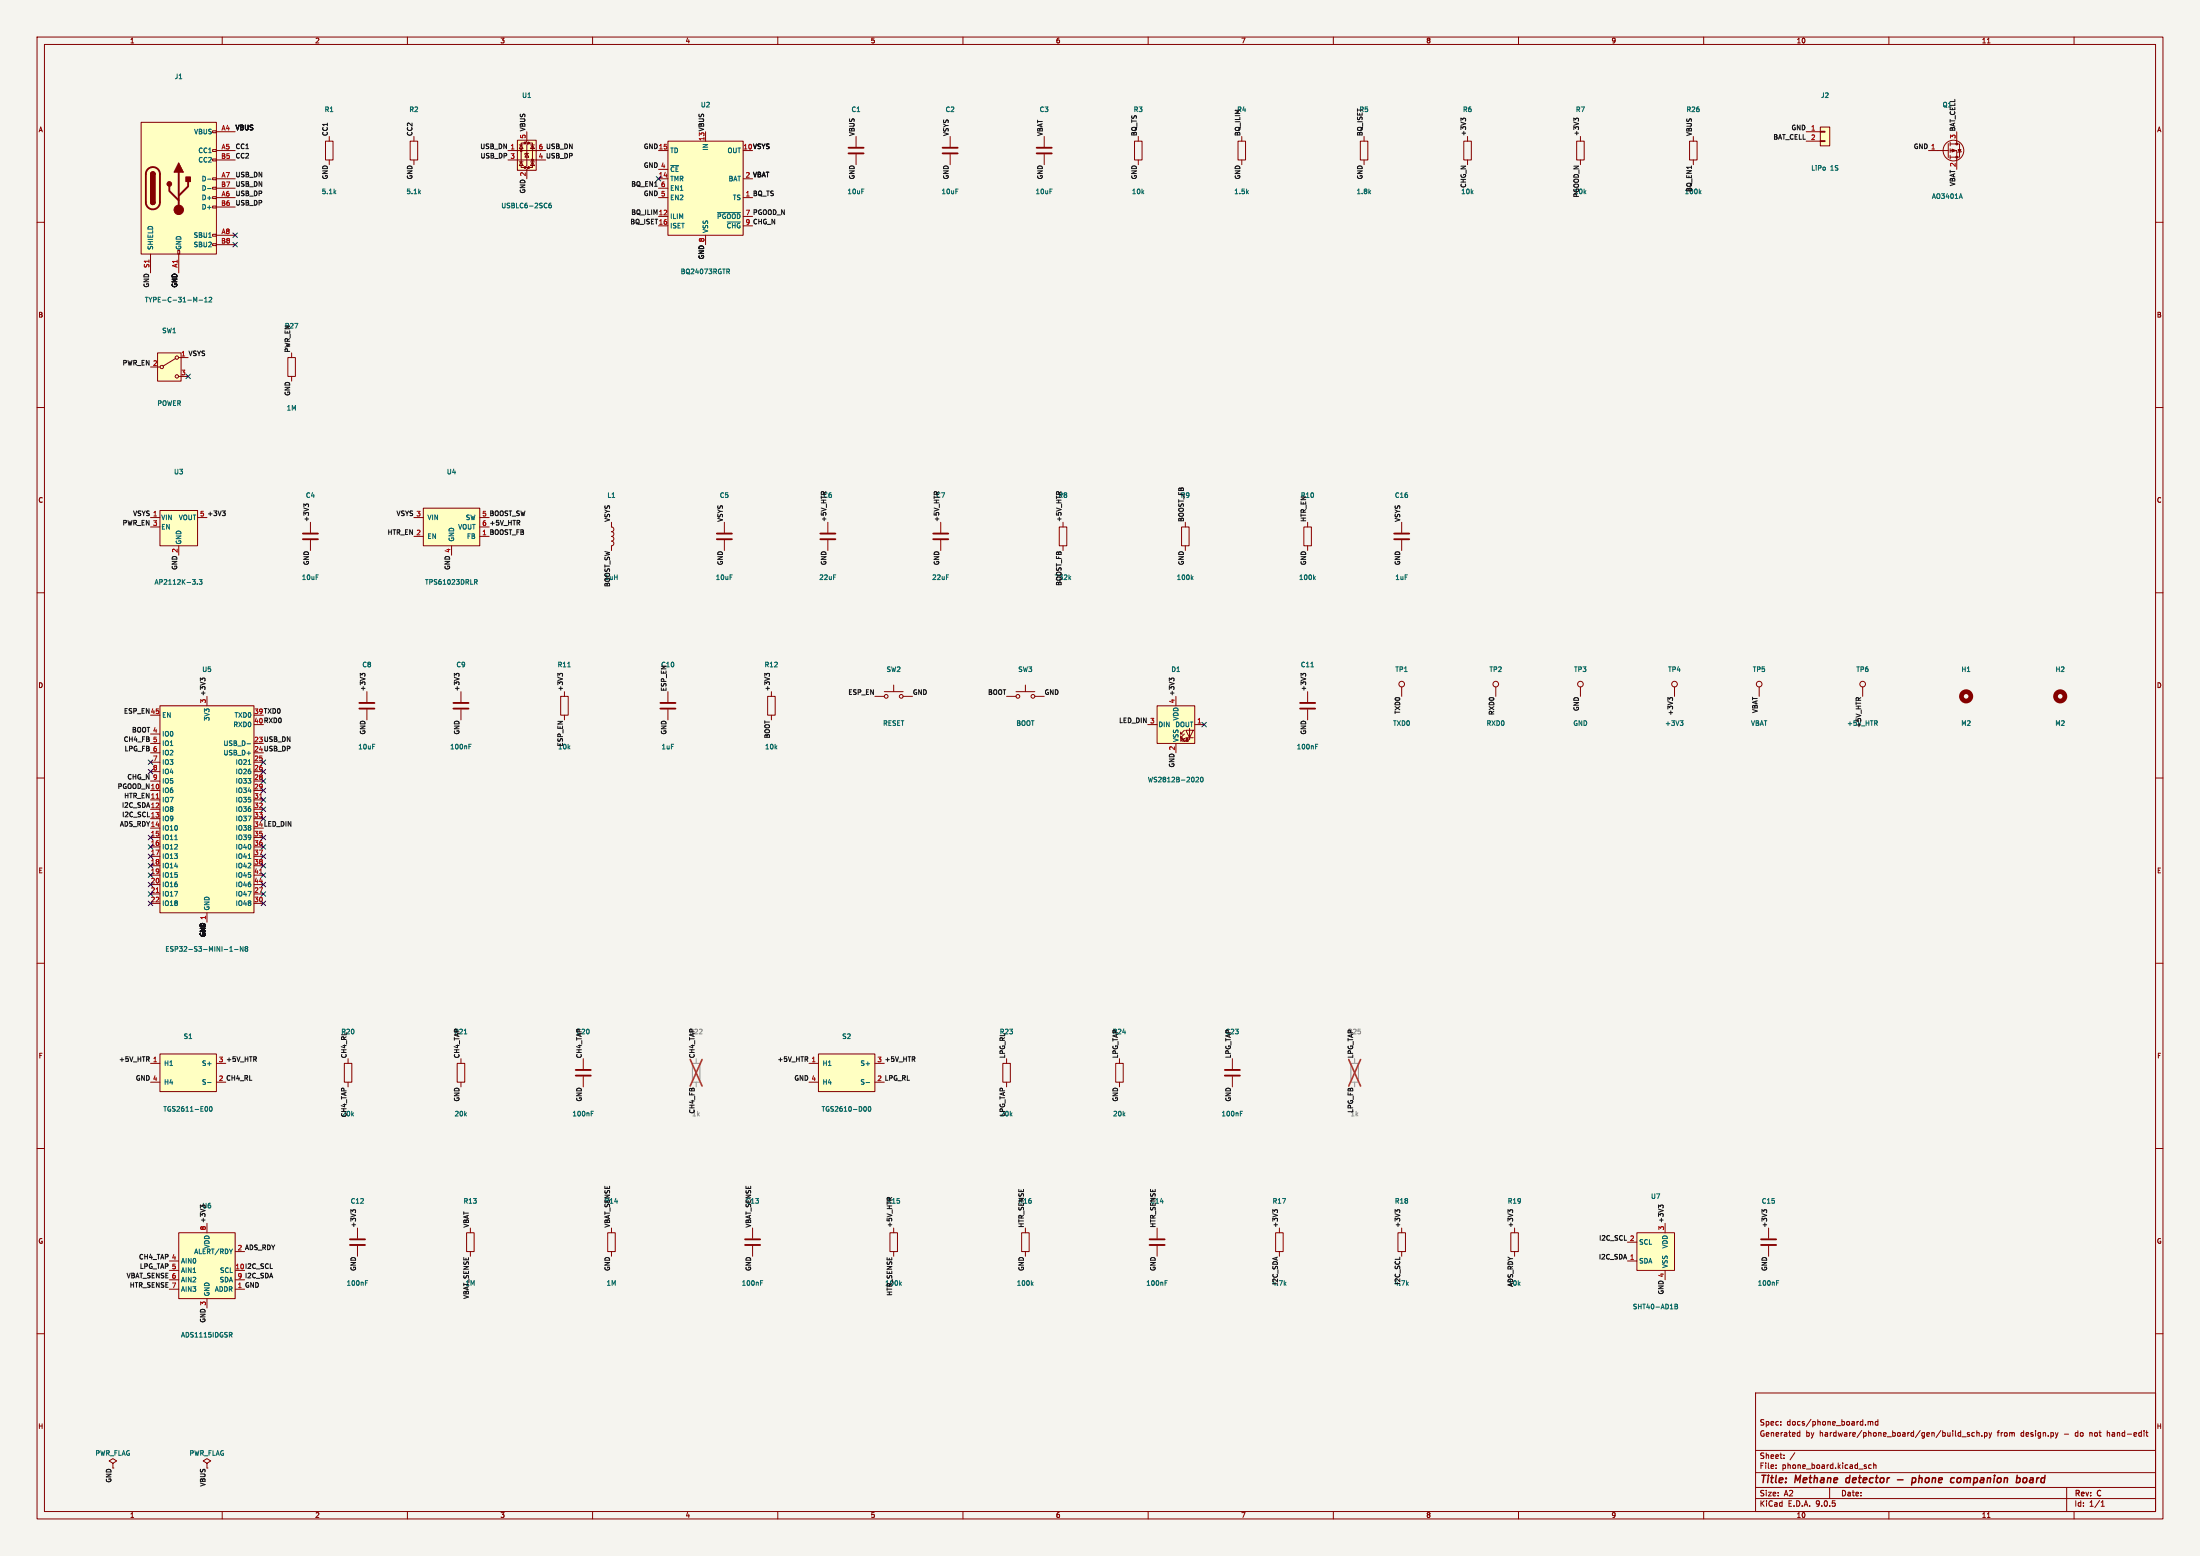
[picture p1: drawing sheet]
<svg xmlns="http://www.w3.org/2000/svg" width="594mm" height="420mm" viewBox="0 0 594 420" stroke-linecap="round" stroke-linejoin="round" font-family="sans-serif">
<path d="M0 0h594v420h-594z" fill="#f5f4ef" stroke="#f5f4ef" stroke-width=".27"/>
<g fill="none" stroke="#840000" stroke-width=".27">
<path d="M10 10h574v400h-574zM12 12h570v396h-570zM60 10v2M110 10v2M160 10v2M210 10v2M260 10v2M310 10v2M360 10v2M410 10v2M460 10v2M510 10v2"/>
<path d="M536.6 11.6h.7M560 10v2M10 60h2M582 60h2M10 110h2M582 110h2M223.5 141v2.8M223.5 145.8v2.8M10 160h2M582 160h2M207.3 188h2v5h-2zM208.3 186.7v1.3"/>
<path d="M208.3 193v1.3M475 185.4v2.6M502.9 185.4v2.6M10 210h2M582 210h2M10 260h2M582 260h2M332.7 285.8v2.7M332.7 290.6v2.8M10 310h2M582 310h2M10 360h2"/>
<path d="M474 376h108v32h-108zM582 360h2M474 397.5h108M474 391.5h108M479.5 396.2v.2M479.5 395.4v.2M481.7 393.5v.2M481.7 392.7v.2M484.6 392.1l-1.3 1.9M485.4 387.6h.6M485.4 386.7h.6M486 386.2v1.5"/>
<path d="M503.7 395.9l.3 .2-.3 .3M503.7 395.4h.2M504.4 383.7v1M504.4 383.8l.4-.1 .2 .2M505 383.9l.2-.2h.4l.1 1M505 383.9v.8M505.2 395.4h-.4l-.3 .3 .2 .6h.5M505.9 395.5l.6-.1v1M505.9 394.9v1.5M507 383.7h-.4l-.3 .3 .2 .6h.5M507 383.2v1.5M529.7 387.8h1.2"/>
<path d="M531.7 386.7h-.3l-.2 .2v.2l.5 .1v.4h-.5M533.1 386.7h-.4l-.3 .3 .1 .6h.6M533.7 386.8l.6-.1 .1 1M533.7 386.2v1.5M535.1 387.5v.2M535.8 386.7h.4l.3 .3-.1 .6h-.6M535.8 386.7v1.5M537 386.7l.4 1M537.4 387.7l-.4 .5M537.7 386.7l-.3 1M555.7 386.7l-.4 1M564.2 386.7v1"/>
<path d="M564.3 386.7l-.1 .1M569 386.2v1.5M569.2 386.7l-.2 .1M579.4 386.7h.6M579.6 386.2v1.3l.4 .2M60 408v2M110 408v2M160 408v2M210 408v2M260 408v2M310 408v2M360 408v2"/>
<path d="M410 408v2M460 408v2M474 404.5h108M474 401.5h108M494 401.5v3M510 408v2M536.6 409.6h.7M558 401.5v6.5M560 408v2M567.3 406.6h.9M567.3 405.5l.4-.4v1.5"/>
<circle cx="475" cy="184.7" r=".76"/>
<circle cx="502.9" cy="184.7" r=".76"/>
</g>
<path d="M498.5 399.1l-.1 .7 .3 .4M512.3 399.4h1.5M516.4 399l.5-.1 .4 .3-.3 .9h-.8M516.4 398.9l-.3 2M529.3 399l-.4-.1-.4 .2-.1 .7 .3 .4 .6-.2M546.4 399.1l.3-.2 .5 .2v.7l-.2 .3-.5 .1-.3-.2z" fill="none" stroke="#840000" stroke-width=".4"/>
<g fill="none" stroke="#840000" stroke-width="1.3">
<circle cx="530.9" cy="188" r="1.27"/>
<circle cx="556.3" cy="188" r="1.27"/>
</g>
<path d="M221.5 144h4.1M221.5 145.5h4.1M330.7 288.8h4.1M330.7 290.3h4.1" fill="none" stroke="#840000" stroke-width=".51"/>
<path d="M334.9 299.9h.6M334.9 300.6h.4" fill="none" stroke="#006464" stroke-width=".27"/>
<path d="M43.2 284.5h15.2v10.1h-15.2z" fill="#ffffc2"/>
<g fill="none" stroke="#840000" stroke-width=".27">
<path d="M256.5 36.8v2.8M281.9 36.8v2.8M367.3 38.1h2v5.1h-2zM368.3 36.8v1.3M395.2 38.1h2.1v5.1h-2.1zM396.2 36.8v1.3M425.7 38.1h2v5.1h-2zM426.7 36.8v1.3M456.2 38.1h2v5.1h-2zM457.2 36.8v1.3M256.5 41.7v2.8M281.9 41.7v2.8"/>
<path d="M368.3 43.2v1.3M396.2 43.2v1.3M426.7 43.2v1.3M457.2 43.2v1.3M378.5 141v2.8M378.5 145.8v2.8M378.5 185.4v2.6M40.6 287h2.6M40.6 292.1h2.6M43.2 284.5h15.2v10.1h-15.2zM58.4 287h2.6M93 287h2v5.1h-2z"/>
<path d="M94 285.8v1.2M94 292.1v1.3M96.5 331.5v2.8M96.5 336.3v2.8M126 332.7h2v5.1h-2zM127 331.5v1.2M127 337.8v1.3M377.4 332.7h2.1v5.1h-2.1zM378.5 331.5v1.2M378.5 337.8v1.3"/>
<circle cx="378.5" cy="184.7" r=".76"/>
</g>
<path d="M458.9 51.8l.4 .5M459.3 51.5l-.5 .4M55.8 298.7a.79 .79 0 0 1 0 1.2M56 292.2h1M56.7 298.7h.1a.62 .62 0 0 1 .5 .6 .62 .62 0 0 1-.6 .6l-.2-.4zM98.7 346.3h.4M98.7 345.7h.6" fill="none" stroke="#006464" stroke-width=".27"/>
<path d="M254.5 39.9h4.1M279.9 39.9h4.1M254.5 41.4h4.1M279.9 41.4h4.1M376.4 144h4.1M376.4 145.5h4.1M94.5 334.5h4.1M94.5 336h4.1" fill="none" stroke="#840000" stroke-width=".51"/>
<path d="M491.5 34.3h2.5v5.1h-2.5z" fill="#ffffc2"/>
<g fill="none" stroke="#840000" stroke-width=".27">
<path d="M231.1 36.8v2.8M487.7 35.6h3.8M487.7 38.1h3.8M491.5 34.3h2.5v5.1h-2.5zM491.5 35.4h1.3v.3h-1.3zM491.5 38h1.3v.2h-1.3zM526 38.7v3.8M526.5 38.9h2.6v3.5h-2.6M526.5 38.4v1M528.3 35.6v3.3M231.1 41.7v2.8M520.7 40.6h5.3"/>
<path d="M526.5 40.6h1.8v5.1M526.5 40.1v1M526.5 41.9v1M528.7 40.4h.8l-.4 .6zM529.6 40.9l-1 .2M286 142.2h2v5.1h-2zM287 141v1.2M287 147.3v1.3M352 142.2h2.1v5.1h-2.1zM353.1 141v1.2M353.1 147.3v1.3M403.9 185.4v2.6"/>
<path d="M426.7 185.4v2.6M452.1 185.4v2.6M407.9 332.7h2.1v5.1h-2.1zM408.9 331.5v1.2M408.9 337.8v1.3M30.5 395l1-.7-1-.6-1 .6 1 .7v1.2M55.9 395l1-.7-1-.6-1 .6 1 .7v1.2"/>
<circle cx="527.4" cy="40.6" r="2.79"/>
<circle cx="403.9" cy="184.7" r=".76"/>
<circle cx="426.7" cy="184.7" r=".76"/>
<circle cx="452.1" cy="184.7" r=".76"/>
</g>
<path d="M529.4 52.3l.4 1.3M288.7 156l.4 .4M289.1 155.6l-.5 .5M354.8 156l.3 .4M355.1 155.6l-.4 .5M453.6 194.5h.8l-.4 .5M454.2 195l.2 .3-.2 .5" fill="none" stroke="#006464" stroke-width=".27"/>
<g fill="#840000" stroke="#840000" stroke-width=".27">
<path d="M527 40.3l1.1 .3-1.1 .4z"/>
<circle cx="528.3" cy="38.9" r=".25"/>
<circle cx="528.3" cy="42.4" r=".25"/>
</g>
<path d="M229.1 39.9h4.1M229.1 41.4h4.1" fill="none" stroke="#840000" stroke-width=".51"/>
<path d="M48.3 332.7h15.2v17.8h-15.2z" fill="#ffffc2"/>
<g fill="none" stroke="#840000" stroke-width=".27">
<path d="M334.3 38.1h2v5.1h-2zM335.3 36.8v1.3M335.3 43.2v1.3M319 142.2h2.1v5.1h-2.1zM320 141v1.2M320 147.3v1.3M48.3 332.7h15.2v17.8h-15.2zM55.9 330.2v2.5M164.1 332.7h2v5.1h-2zM165.1 331.5v1.2M165.1 337.8v1.3M203.2 331.5v2.8"/>
<path d="M203.2 336.3v2.8M312.4 331.5v2.8M312.4 336.3v2.8M344.4 332.7h2.1v5.1h-2.1zM345.4 331.5v1.2M345.4 337.8v1.3M45.7 340.4h2.6M45.7 342.9h2.6M45.7 345.4h2.6M45.7 348h2.6M55.9 350.5v2.6M63.5 345.4h2.5"/>
<path d="M63.5 348h2.5"/>
</g>
<path d="M321.8 156l.3 .4M322.1 155.6l-.5 .5M62.4 359.6l.3 .3-.3 .4M205.3 346.3h.5M205.3 345.7h.7M314.6 346.3h.4M314.6 345.7h.6M62.2 360.3l.5 .6" fill="none" stroke="#006464" stroke-width=".27"/>
<path d="M201.2 334.5h4M201.2 336h4M310.4 334.5h4.1M310.4 336h4.1" fill="none" stroke="#840000" stroke-width=".51"/>
<path d="M312.4 190.5h10.2v10.2h-10.2z" fill="#ffffc2"/>
<path d="M309.9 195.6h2.5M312.4 190.5h10.2v10.2h-10.2zM318.8 198.1h.5M318.8 199.1h.5M319.8 197.1l-1 1v-.5M319.8 198.1l-1 1v-.5M320.2 197.1h2l-1 2zM320.2 199.1h2M321.2 196.6v3M322.6 195.6h2.5M317.5 200.7v2.5" fill="none" stroke="#840000" stroke-width=".27"/>
<path d="M322.9 209.9l.5-.1 .2 .3-.7 .9h.7M324.2 209.9l.2-.1a.62 .62 0 0 1 .5 .6 .62 .62 0 0 1-.6 .6l-.2-.4z" fill="none" stroke="#006464" stroke-width=".27"/>
<path d="M442 332.7h10.1v10.2h-10.1z" fill="#ffffc2"/>
<path d="M439.4 335.3h2.6M442 332.7h10.1v10.2h-10.1zM449.6 330.2v2.5M439.4 340.4h2.6M449.6 342.9v2.5" fill="none" stroke="#840000" stroke-width=".27"/>
<path d="M452.2 352h.5l.2 .3-.2 .3 .3 .4-.3 .3h-.5zM452.2 352.6h.5" fill="none" stroke="#006464" stroke-width=".27"/>
<path d="M43.2 190.5h25.4v55.9h-25.4z" fill="#ffffc2"/>
<g fill="none" stroke="#840000" stroke-width=".27">
<path d="M306.3 38.1h2.1v5.1h-2.1zM307.3 36.8v1.3M307.3 43.2v1.3M254 141v2.8M254 145.8v2.8M40.6 193h2.6M40.6 198.1h2.6M43.2 190.5h25.4v55.9h-25.4zM55.9 188v2.5M236.2 188h2.6M238.8 186.7h5M241.3 184.9v1.8"/>
<path d="M243.8 188h2.6M271.8 188h2.5M274.3 186.7h5.1M276.9 184.9v1.8M279.4 188h2.5M353.1 186.7v2.8M353.1 191.5v2.8M40.6 200.7h2.6M40.6 203.2h2.6M40.6 205.7h2.6M40.6 208.3h2.6M40.6 210.8h2.6"/>
<path d="M40.6 213.4h2.6M40.6 215.9h2.6M40.6 218.4h2.6M68.6 205.7h2.5M68.6 208.3h2.5M68.6 210.8h2.5M68.6 213.4h2.5M68.6 215.9h2.5M68.6 218.4h2.5M40.6 221h2.6M40.6 223.5h2.6M40.6 226.1h2.6"/>
<path d="M40.6 228.6h2.6M40.6 231.1h2.6M40.6 233.7h2.6M40.6 236.2h2.6M40.6 238.8h2.6M68.6 221h2.5M68.6 226.1h2.5M68.6 228.6h2.5M68.6 231.1h2.5M68.6 233.7h2.5M68.6 236.2h2.5M68.6 238.8h2.5"/>
<path d="M40.6 241.3h2.6M40.6 243.8h2.6M55.9 246.4v2.5M68.6 241.3h2.5M68.6 243.8h2.5M477.5 331.5v2.8M477.5 336.3v2.8"/>
<circle cx="239.3" cy="188" r=".51"/>
<circle cx="243.3" cy="188" r=".51"/>
<circle cx="274.8" cy="188" r=".51"/>
<circle cx="278.9" cy="188" r=".51"/>
</g>
<path d="M42.2 215.5h.7M70.1 215.5h.7M70.1 235.8h.7M42.2 240.9h.7" fill="none" stroke="#a90000" stroke-width=".27"/>
<g fill="none" stroke="#006464" stroke-width=".27">
<path d="M353.9 180h.8M66.7 200.8h1M67 206.3h.7M355.2 201.5h.4M355.2 200.9h.6M47.2 226.6h.7M67 231.7h.7M62 256.8h.8M62 255.9l.4-.4v1.3M63.3 256.3h1M65.6 255.5v1.3l-.7-1.3v1.3M66.4 256l-.2 .3 .2 .5 .5-.3-.3-.5"/>
<path d="M66.4 256l-.2-.2 .2-.3 .5 .2-.3 .3M66.4 256h.2M479.7 346.3h.4M479.7 345.7h.6"/>
</g>
<path d="M252 144h4M252 145.5h4M351 189.7h4.1M351 191.3h4.1M475.5 334.5h4.1M475.5 336h4.1" fill="none" stroke="#840000" stroke-width=".51"/>
<path d="M186.9 287h2.1v5.1h-2.1zM188 285.8v1.2M188 292.1v1.3M364.7 287h2.1v5.1h-2.1zM365.8 285.8v1.2M365.8 292.1v1.3" fill="none" stroke="#9c9b98" stroke-width=".27"/>
<path d="M186.4 286l3.2 7.1M189.6 286l-3.2 7.1M364.2 286l3.2 7.1M367.4 286l-3.2 7.1" fill="none" stroke="#e12e31" stroke-width=".46"/>
<path d="M221 284.5h15.2v10.1h-15.2z" fill="#ffffc2"/>
<g fill="none" stroke="#840000" stroke-width=".27">
<path d="M123.4 287h2.1v5.1h-2.1zM124.5 285.8v1.2M124.5 292.1v1.3M157.5 285.8v2.7M157.5 290.6v2.8M218.4 287h2.6M218.4 292.1h2.6M221 284.5h15.2v10.1h-15.2zM236.2 287h2.6M270.8 287h2v5.1h-2zM271.8 285.8v1.2M271.8 292.1v1.3"/>
<path d="M301.2 287h2.1v5.1h-2.1zM302.3 285.8v1.2M302.3 292.1v1.3M240.3 332.7h2v5.1h-2zM241.3 331.5v1.2M241.3 337.8v1.3M275.8 332.7h2.1v5.1h-2.1zM276.9 331.5v1.2M276.9 337.8v1.3"/>
</g>
<path d="M125.3 279.1h.8M159.6 299.9h.6M233.6 298.7a.79 .79 0 0 1 0 1.2M233.8 292.2h1M234.5 298.8l.2-.1a.62 .62 0 0 1 .5 .6 .62 .62 0 0 1-.6 .6l-.2-.4zM159.6 300.6h.5M243 346.5l.4 .4M243.4 346.1l-.5 .5M278.6 346.5l.3 .4M278.9 346.1l-.4 .5" fill="none" stroke="#006464" stroke-width=".27"/>
<path d="M155.4 288.8h4.1M155.4 290.3h4.1" fill="none" stroke="#840000" stroke-width=".51"/>
<path d="M38.1 33h20.3v35.6h-20.3z" fill="#ffffc2"/>
<g fill="none" stroke="#840000" stroke-width=".27">
<path d="M38.1 33h20.3v35.6h-20.3zM57.4 35.3h1v.5h-1zM58.4 35.6h5.1M87.9 38.1h2v5.1h-2zM88.9 36.8v1.3M110.7 38.1h2.1v5.1h-2.1zM111.8 36.8v1.3M40.6 47l.2-.5 .5-.1 .4 .1 .2 .5M40.6 54.6l.2 .5 .5 .1 .4-.1 .2-.5M57.4 40.4h1v.5h-1zM57.4 42.9h1v.5h-1zM57.4 48h1v.5h-1z"/>
<path d="M57.4 50.5h1v.6h-1zM57.4 53.1h1v.5h-1zM57.4 55.6h1v.5h-1zM58.4 40.6h5.1M58.4 43.2h5.1M58.4 48.3h5.1M58.4 50.8h5.1M58.4 53.3h5.1M58.4 55.9h5.1M88.9 43.2v1.3M111.8 43.2v1.3M40.6 68.6v5.1"/>
<path d="M48 67.6h.5v1h-.5zM48.3 68.6v5.1M57.4 63.2h1v.6h-1zM57.4 65.8h1v.5h-1zM58.4 63.5h5.1M58.4 66h5.1"/>
</g>
<path d="M39.9 45.7a1.9 1.9 0 0 1 2.1-.5 1.9 1.9 0 0 1 1.2 1.8v7.6a1.91 1.91 0 0 1-1.9 1.9 1.91 1.91 0 0 1-1.9-1.9v-7.8zM45.7 50.3v1.3l2.6 2.5M48.3 46.5v10.1M50.8 49v1.3l-2.5 2.5" fill="none" stroke="#840000" stroke-width=".51"/>
<g fill="#840000" stroke="#840000" stroke-width=".27">
<path d="M40.6 47h1.3v7.6h-1.3z"/>
<path d="M40.8 46.5l.7-.1 .4 .6h-1.3z"/>
<path d="M40.6 54.6h1.3l-.2 .5-.4 .1-.5-.1z"/>
<path d="M48.3 43.9l1.2 2.6h-2.5z"/>
<path d="M50.2 47.8h1.2v1.2h-1.2z"/>
<circle cx="45.7" cy="49.7" r=".63"/>
<circle cx="48.3" cy="56.6" r="1.27"/>
</g>
<path d="M56 48.4h1M56 50.9h1M53.7 81h1M55.2 81.5h.8M55.2 80.6l.4-.4v1.3M56.5 80.4l.4-.2 .3 .4-.8 .9h.8" fill="none" stroke="#006464" stroke-width=".27"/>
<path d="M42.5 95.3h6.4v7.6h-6.4z" fill="#ffffc2"/>
<g fill="none" stroke="#840000" stroke-width=".27">
<path d="M40.6 99.1h2.6M42.5 95.3h6.4v7.6h-6.4zM47.4 96.8l-3.3 2M48.3 96.5h2.5M77.7 96.5h2.1v5.1h-2.1zM78.7 95.3v1.2M48.3 101.6h2.5M78.7 101.6v1.3"/>
<circle cx="43.7" cy="99.1" r=".46"/>
<circle cx="47.8" cy="96.5" r=".46"/>
<circle cx="47.8" cy="101.6" r=".46"/>
</g>
<path d="M180.3 38.1h20.4v25.4h-20.4z" fill="#ffffc2"/>
<path d="M180.3 38.1h20.4v25.4h-20.4zM177.8 40.6h2.5M177.8 45.7h2.5M177.8 48.3h2.5M177.8 50.8h2.5M177.8 53.3h2.5M177.8 58.4h2.5M200.7 53.3h2.5M200.7 58.4h2.5M177.8 61h2.5M190.5 63.5v2.5M200.7 61h2.5" fill="none" stroke="#840000" stroke-width=".27"/>
<path d="M193.7 57.4h6.2M196.3 59.9h3.6M196.2 72.6h.5l.3 .3-.2 .3-.6 .1M196.5 73.3l.5 .6" fill="none" stroke="#006464" stroke-width=".27"/>
<path d="M139.7 37.8h5.1v8.2h-5.1z" fill="#ffffc2"/>
<g fill="#840000" stroke="#840000" stroke-width=".27">
<circle cx="140.7" cy="40.6" r=".25"/>
<circle cx="141.7" cy="38.6" r=".25"/>
<circle cx="141.7" cy="45.2" r=".25"/>
<circle cx="142.7" cy="38.6" r=".25"/>
<circle cx="142.7" cy="45.2" r=".25"/>
<circle cx="143.8" cy="43.2" r=".25"/>
</g>
<g fill="none" stroke="#840000" stroke-width=".27">
<path d="M139.7 37.8h5.1v8.2h-5.1zM140.2 39.1h1M140.7 39.1l.5 1h-1zM141.7 38.6h-1v6.6h1M142.2 35.6v2.5l-.5 .5h1l-.5 .5v5.6l-.5 .5h1l-.5 .5v2.6M142.7 38.6h1.1v6.6h-1.1M143.3 39.1h1M143.8 39.1l.5 1h-1zM137.2 40.6h10.1M137.2 43.2h7.6M140.2 43.7h1M140.7 43.7l.5 1h-1z"/>
<path d="M142.2 41.4l.5 1h-1zM142.7 41.4h-1v.4M143.3 43.7h1M143.8 43.7l.5 1h-1z"/>
</g>
<path d="M148.8 54.8l-.6 .3v.8l.2 .2 .4-.1v-.6l-.4-.1-.2 .3" fill="none" stroke="#006464" stroke-width=".27"/>
<path d="M43.2 137.8h10.1v9.5h-10.1z" fill="#ffffc2"/>
<path d="M40.6 139.7h2.6M43.2 137.8h10.1v9.5h-10.1zM53.3 139.7h2.6M40.6 142.2h2.6M48.3 147.3v2.6M83.8 141v2.8M83.8 145.8v2.8M124.5 186.7v2.8M124.5 191.5v2.8" fill="none" stroke="#840000" stroke-width=".27"/>
<path d="M51.9 156.4h.8l-.4 .5M52.7 157v.6M53.3 157.6v.1M53.8 156.4h.7l-.4 .5 .4 .1v.6h-.7M126.6 201.5h.4M126.6 200.9h.6" fill="none" stroke="#006464" stroke-width=".27"/>
<path d="M81.8 144h4.1M81.8 145.5h4.1M122.4 189.7h4.1M122.4 191.3h4.1" fill="none" stroke="#840000" stroke-width=".51"/>
<path d="M114.3 137.2h15.2v10.1h-15.2z" fill="#ffffc2"/>
<g fill="none" stroke="#840000" stroke-width=".27">
<path d="M111.8 139.7h2.5M114.3 137.2h15.2v10.1h-15.2zM129.5 139.7h2.6M111.8 144.8h2.5M121.9 147.3v2.6M129.5 144.8h2.6M129.5 142.2h2.6M165.1 141v1.2l.5 .2 .1 .5-.1 .4-.5 .2 .5 .2 .1 .5-.1 .4-.5 .2 .5 .2 .1 .4-.1 .5-.5 .2 .5 .1 .1 .5-.1 .4-.5 .2v1.3M195.6 141v2.8M195.6 145.8v2.8M99.1 186.7v2.8M99.1 191.5v2.8"/>
<path d="M151.4 188h2v5h-2zM152.4 186.7v1.3M152.4 193v1.3M180.3 186.7v2.8M180.3 191.5v2.8"/>
</g>
<path d="M128.1 156.4h.5l.2 .3-.1 .3-.6 .1M128.4 157.1l.4 .6M153.3 180h.7" fill="none" stroke="#006464" stroke-width=".27"/>
<path d="M193.5 144h4.1M193.5 145.5h4.1M97 189.7h4.1M97 191.3h4.1M178.3 189.7h4.1M178.3 191.3h4.1" fill="none" stroke="#840000" stroke-width=".51"/>
<g fill="none" stroke="#0f0f0f" stroke-width=".27">
<path d="M394.9 32.3l-.4-.4v.8M394.9 32.1l.3-.2 .5 .2M425.4 32.1l.3-.2 .5 .2M425.4 32.3l-.5-.4v.8M60 137.9h.8l-.4 .5M60.6 138.4l.2 .2-.2 .6M82.5 136.5l-.5-.5v.8M82.5 136.3l.3-.3 .5 .3M54.6 183.3l.2-.3 .6 .3M54.6 183.4l-.5-.4v.8M97.8 182l.2-.2 .5 .2M97.8 182.2l-.5-.4v.7"/>
<path d="M123.2 182l.2-.2 .5 .2M123.2 182.2l-.5-.4v.7M151.1 182.2l-.5-.4v.7M151.1 182l.2-.2 .6 .2M207 182l.2-.2 .6 .2M207 182.2l-.5-.4v.7M316.2 183.4l-.5-.4v.8M316.2 183.3l.2-.3 .6 .3M351.8 182l.2-.2 .5 .2M351.8 182.2l-.5-.4v.7M450.8 188.7l-.5-.4v.8M450.8 188.5l.3-.2 .5 .2"/>
<path d="M95.2 326.8l.3-.3 .5 .3M95.2 327l-.5-.5v.8M344.1 327l-.4-.5v.8M344.1 326.8l.3-.3 .5 .3M377.2 326.8l.2-.3 .5 .3M377.2 327l-.5-.5v.8M407.6 326.8l.3-.3 .5 .3M407.6 327l-.4-.5v.8M448.3 325.7l-.5-.4v.7M448.3 325.5l.2-.2 .6 .2M476.2 326.8l.3-.3 .5 .3M476.2 327l-.5-.5v.8"/>
</g>
<g fill="none" stroke="#000084" stroke-width=".27">
<path d="M177.2 47.7l1.2 1.2M178.4 47.7l-1.2 1.2M62.9 62.9l1.2 1.2M62.9 65.4l1.2 1.2M64.1 62.9l-1.2 1.2M64.1 65.4l-1.2 1.2M50.2 101l1.2 1.2M51.4 101l-1.2 1.2M324.5 195l1.2 1.2M325.7 195l-1.2 1.2M40 205.1l1.2 1.2M40 207.7l1.2 1.2"/>
<path d="M41.2 205.1l-1.2 1.2M41.2 207.7l-1.2 1.2M70.5 217.8l1.2 1.2M70.5 215.3l1.2 1.2M70.5 212.8l1.2 1.2M70.5 205.1l1.2 1.2M70.5 207.7l1.2 1.2M70.5 210.2l1.2 1.2M71.7 217.8l-1.2 1.2M71.7 215.3l-1.2 1.2M71.7 212.8l-1.2 1.2M71.7 205.1l-1.2 1.2"/>
<path d="M71.7 207.7l-1.2 1.2M71.7 210.2l-1.2 1.2M40 225.5l1.2 1.2M40 233.1l1.2 1.2M40 235.6l1.2 1.2M40 238.2l1.2 1.2M40 228l1.2 1.2M40 230.5l1.2 1.2M41.2 225.5l-1.2 1.2M41.2 235.6l-1.2 1.2M41.2 233.1l-1.2 1.2M41.2 238.2l-1.2 1.2"/>
<path d="M41.2 228l-1.2 1.2M41.2 230.5l-1.2 1.2M70.5 235.6l1.2 1.2M70.5 238.2l1.2 1.2M70.5 220.4l1.2 1.2M70.5 225.5l1.2 1.2M70.5 228l1.2 1.2M70.5 230.5l1.2 1.2M70.5 233.1l1.2 1.2M71.7 235.6l-1.2 1.2M71.7 238.2l-1.2 1.2M71.7 220.4l-1.2 1.2"/>
<path d="M71.7 225.5l-1.2 1.2M71.7 228l-1.2 1.2M71.7 230.5l-1.2 1.2M71.7 233.1l-1.2 1.2M40 240.7l1.2 1.2M40 243.2l1.2 1.2M41.2 243.2l-1.2 1.2M41.2 240.7l-1.2 1.2M70.5 240.7l1.2 1.2M70.5 243.2l1.2 1.2M71.7 240.7l-1.2 1.2M71.7 243.2l-1.2 1.2"/>
</g>
<g font-size="2.8" fill="#840000">
<text x="475" y="400.9">Title:</text>
<text x="484.7" y="400.9">Methane</text>
<text x="499.3" y="400.9">detector</text>
<text x="518.7" y="400.9">phone</text>
<text x="530" y="400.9">companion</text>
<text x="548.5" y="400.9">board</text>
</g>
<g font-size="2.1" fill="#840000">
<text x="475" y="388">Generated</text>
<text x="475" y="385">Spec:</text>
<text x="482.4" y="385">docs/phone_board.md</text>
<text x="487.5" y="388">by</text>
<text x="491.3" y="388">hardware/phone_board/gen/build_sch.py</text>
<text x="539.5" y="388">from</text>
<text x="545.9" y="388">design.py</text>
<text x="557.7" y="388">-</text>
<text x="560.9" y="388">do</text>
<text x="564.9" y="388">not</text>
<text x="569.8" y="388">hand-edit</text>
<text x="475" y="394">Sheet:</text>
<text x="475" y="396.7">File:</text>
<text x="481.1" y="396.7">phone_board.kicad_sch</text>
<text x="475" y="406.9">KiCad</text>
<text x="475" y="404.1">Size:</text>
<text x="481.7" y="404.1">A2</text>
<text x="482.7" y="406.9">E.D.A.</text>
<text x="490.3" y="406.9">9.0.5</text>
<text x="497" y="404.1">Date:</text>
<text x="560" y="404.3">Rev:</text>
<text x="560" y="406.9">Id:</text>
<text x="564.1" y="406.9">1/1</text>
<text x="566.4" y="404.3">C</text>
</g>
<g font-size="1.8" fill="#840000">
<text x="35" y="11.9">1</text>
<text x="85" y="11.9">2</text>
<text x="135" y="11.9">3</text>
<text x="185" y="11.9">4</text>
<text x="235" y="11.9">5</text>
<text x="285" y="11.9">6</text>
<text x="335" y="11.9">7</text>
<text x="385" y="11.9">8</text>
<text x="435" y="11.9">9</text>
<text x="485" y="11.9">10</text>
<text x="535" y="11.9">11</text>
<text x="10.3" y="35.9">A</text>
<text x="582.3" y="35.9">A</text>
<text x="10.3" y="85.9">B</text>
<text x="582.3" y="85.9">B</text>
<text x="10.3" y="135.9">C</text>
<text x="582.3" y="135.9">C</text>
<text x="10.3" y="185.9">D</text>
<text x="582.3" y="185.9">D</text>
<text x="10.3" y="235.9">E</text>
<text x="582.3" y="235.9">E</text>
<text x="10.3" y="285.9">F</text>
<text x="582.3" y="285.9">F</text>
<text x="10.3" y="335.9">G</text>
<text x="582.3" y="335.9">G</text>
<text x="10.2" y="385.9">H</text>
<text x="582.2" y="385.9">H</text>
<text x="35" y="409.9">1</text>
<text x="85" y="409.9">2</text>
<text x="135" y="409.9">3</text>
<text x="185" y="409.9">4</text>
<text x="235" y="409.9">5</text>
<text x="285" y="409.9">6</text>
<text x="335" y="409.9">7</text>
<text x="385" y="409.9">8</text>
<text x="435" y="409.9">9</text>
<text x="485" y="409.9">10</text>
<text x="535" y="409.9">11</text>
</g>
<g font-size="1.8" fill="#006464">
<text x="47.1" y="21.5">J1</text>
<text x="140.9" y="26.6">U1</text>
<text x="189.1" y="29.2">U2</text>
<text x="491.6" y="26.6">J2</text>
<text x="87.6" y="30.4">R1</text>
<text x="110.4" y="30.4">R2</text>
<text x="229.8" y="30.4">C1</text>
<text x="255.2" y="30.4">C2</text>
<text x="280.6" y="30.4">C3</text>
<text x="306" y="30.4">R3</text>
<text x="394.9" y="30.4">R6</text>
<text x="425.4" y="30.4">R7</text>
<text x="455.3" y="30.4">R26</text>
<text x="52.3" y="36.4">VBUS</text>
<text x="53.5" y="41.5">CC1</text>
<text x="180.8" y="41.5">TD</text>
<text x="191.4" y="40.7" transform="rotate(-90 191.4 40.7)">IN</text>
<text x="196.3" y="41.5">OUT</text>
<text x="53.5" y="44">CC2</text>
<text x="180.8" y="46.6">~{CE}</text>
<text x="488.9" y="46.2">LiPo</text>
<text x="494.2" y="46.2">1S</text>
<text x="54.4" y="49.1">D-</text>
<text x="54.4" y="51.7">D-</text>
<text x="86.8" y="52.6">5.1k</text>
<text x="109.6" y="52.6">5.1k</text>
<text x="180.8" y="49.1">TMR</text>
<text x="180.8" y="51.7">EN1</text>
<text x="196.6" y="49.1">BAT</text>
<text x="228.7" y="52.6">10uF</text>
<text x="254.1" y="52.6">10uF</text>
<text x="279.5" y="52.6">10uF</text>
<text x="305.5" y="52.6">10k</text>
<text x="333.2" y="52.6">1.5k</text>
<text x="366.2" y="52.6">1.8k</text>
<text x="394.4" y="52.6">10k</text>
<text x="521.5" y="53.9">AO3401A</text>
<text x="54.4" y="54.2">D+</text>
<text x="54.4" y="56.7">D+</text>
<text x="135.2" y="56.4">USBLC6-2SC6</text>
<text x="180.8" y="54.2">EN2</text>
<text x="180.8" y="59.3">ILIM</text>
<text x="193.5" y="59.3">~{PGOOD}</text>
<text x="197.8" y="54.2">TS</text>
<text x="52.2" y="64.4">SBU1</text>
<text x="180.8" y="61.8">ISET</text>
<text x="191.4" y="63" transform="rotate(-90 191.4 63)">VSS</text>
<text x="41.5" y="67.6" transform="rotate(-90 41.5 67.6)">SHIELD</text>
<text x="49.1" y="67.6" transform="rotate(-90 49.1 67.6)">GND</text>
<text x="52.2" y="66.9">SBU2</text>
<text x="183.7" y="74.2">BQ24073RGTR</text>
<text x="39" y="81.8">TYPE-C-31-M-12</text>
<text x="43.7" y="90.1">SW1</text>
<text x="42.4" y="109.7">POWER</text>
<text x="77.3" y="111">1M</text>
<text x="46.9" y="128.2">U3</text>
<text x="120.5" y="128.2">U4</text>
<text x="82.5" y="134.6">C4</text>
<text x="163.9" y="134.6">L1</text>
<text x="194.2" y="134.6">C5</text>
<text x="376.5" y="134.6">C16</text>
<text x="43.4" y="140.6">VIN</text>
<text x="43.4" y="143.1">EN</text>
<text x="48.2" y="140.6">VOUT</text>
<text x="115.3" y="140.6">VIN</text>
<text x="123.6" y="143.1">VOUT</text>
<text x="125.7" y="140.6">SW</text>
<text x="49.1" y="147.1" transform="rotate(-90 49.1 147.1)">GND</text>
<text x="115.3" y="145.6">EN</text>
<text x="122.8" y="146.3" transform="rotate(-90 122.8 146.3)">GND</text>
<text x="126" y="145.6">FB</text>
<text x="41.6" y="158">AP2112K-3.3</text>
<text x="81.4" y="156.7">10uF</text>
<text x="114.7" y="158">TPS61023DRLR</text>
<text x="193.2" y="156.7">10uF</text>
<text x="221.1" y="156.7">22uF</text>
<text x="251.6" y="156.7">22uF</text>
<text x="317.6" y="156.7">100k</text>
<text x="350.6" y="156.7">100k</text>
<text x="376.6" y="156.7">1uF</text>
<text x="54.5" y="181.6">U5</text>
<text x="97.7" y="180.3">C8</text>
<text x="123.1" y="180.3">C9</text>
<text x="150.5" y="180.3">R11</text>
<text x="206.3" y="180.3">R12</text>
<text x="239.3" y="181.6">SW2</text>
<text x="274.8" y="181.6">SW3</text>
<text x="316.2" y="181.6">D1</text>
<text x="351.1" y="180.3">C11</text>
<text x="376.6" y="181.6">TP1</text>
<text x="402" y="181.6">TP2</text>
<text x="424.9" y="181.6">TP3</text>
<text x="450.3" y="181.6">TP4</text>
<text x="473.2" y="181.6">TP5</text>
<text x="501.1" y="181.6">TP6</text>
<text x="529.5" y="181.6">H1</text>
<text x="554.9" y="181.6">H2</text>
<text x="43.7" y="193.9">EN</text>
<text x="56.7" y="194.7" transform="rotate(-90 56.7 194.7)">3V3</text>
<text x="62.9" y="196.4">RXD0</text>
<text x="63.2" y="193.9">TXD0</text>
<text x="238.3" y="196.1">RESET</text>
<text x="274.3" y="196.1">BOOT</text>
<text x="312.7" y="196.4">DIN</text>
<text x="317.2" y="196.4">DOUT</text>
<text x="318.4" y="194.6" transform="rotate(-90 318.4 194.6)">VDD</text>
<text x="376" y="196.1">TXD0</text>
<text x="401.3" y="196.1">RXD0</text>
<text x="424.7" y="196.1">GND</text>
<text x="449.5" y="196.1">+3V3</text>
<text x="472.7" y="196.1">VBAT</text>
<text x="498.6" y="196.1">+5V_HTR</text>
<text x="529.4" y="196.1">M2</text>
<text x="554.8" y="196.1">M2</text>
<text x="43.7" y="199">IO0</text>
<text x="43.7" y="201.5">IO1</text>
<text x="60.2" y="201.5">USB_D-</text>
<text x="96.6" y="202.4">10uF</text>
<text x="121.4" y="202.4">100nF</text>
<text x="178.5" y="202.4">1uF</text>
<text x="206.5" y="202.4">10k</text>
<text x="318.4" y="200.4" transform="rotate(-90 318.4 200.4)">VSS</text>
<text x="350" y="202.4">100nF</text>
<text x="43.7" y="204.1">IO2</text>
<text x="43.7" y="206.6">IO3</text>
<text x="43.7" y="209.1">IO4</text>
<text x="60.2" y="204.1">USB_D+</text>
<text x="63.5" y="206.6">IO21</text>
<text x="63.5" y="209.1">IO26</text>
<text x="43.7" y="211.7">IO5</text>
<text x="43.7" y="214.2">IO6</text>
<text x="63.5" y="211.7">IO33</text>
<text x="63.5" y="214.2">IO34</text>
<text x="309.8" y="211.3">WS2812B-2020</text>
<text x="43.7" y="216.8">IO7</text>
<text x="43.7" y="219.3">IO8</text>
<text x="43.7" y="221.8">IO9</text>
<text x="63.5" y="216.8">IO35</text>
<text x="63.5" y="219.3">IO36</text>
<text x="63.5" y="221.8">IO37</text>
<text x="43.7" y="224.4">IO10</text>
<text x="43.7" y="226.9">IO11</text>
<text x="63.5" y="224.4">IO38</text>
<text x="63.5" y="226.9">IO39</text>
<text x="43.7" y="229.5">IO12</text>
<text x="43.7" y="232">IO13</text>
<text x="63.5" y="229.5">IO40</text>
<text x="63.5" y="232">IO41</text>
<text x="43.7" y="234.5">IO14</text>
<text x="43.7" y="237.1">IO15</text>
<text x="43.7" y="239.6">IO16</text>
<text x="63.5" y="234.5">IO42</text>
<text x="63.5" y="237.1">IO45</text>
<text x="63.5" y="239.6">IO46</text>
<text x="43.7" y="242.2">IO17</text>
<text x="43.7" y="244.7">IO18</text>
<text x="56.7" y="245.9" transform="rotate(-90 56.7 245.9)">GND</text>
<text x="63.5" y="242.2">IO47</text>
<text x="63.5" y="244.7">IO48</text>
<text x="44.5" y="257.1">ESP32-S3-MINI-1-N8</text>
<text x="49.5" y="280.6">S1</text>
<text x="227.3" y="280.6">S2</text>
<text x="44.2" y="287.9">H1</text>
<text x="54.4" y="287.9">S+</text>
<text x="222" y="287.9">H1</text>
<text x="232.2" y="287.9">S+</text>
<text x="44.2" y="293">H4</text>
<text x="54.4" y="293">S-</text>
<text x="222" y="293">H4</text>
<text x="232.2" y="293">S-</text>
<text x="44" y="300.2">TGS2611-E00</text>
<text x="122.6" y="301.5">20k</text>
<text x="154.4" y="301.5">100nF</text>
<text x="221.7" y="300.2">TGS2610-D00</text>
<text x="300.4" y="301.5">20k</text>
<text x="329.7" y="301.5">100nF</text>
<text x="445.7" y="323.8">U7</text>
<text x="94.6" y="325.1">C12</text>
<text x="125.1" y="325.1">R13</text>
<text x="343.5" y="325.1">R17</text>
<text x="376.5" y="325.1">R18</text>
<text x="407" y="325.1">R19</text>
<text x="475.6" y="325.1">C15</text>
<text x="48.8" y="341.2">AIN0</text>
<text x="52.3" y="338.7">ALERT/RDY</text>
<text x="56.7" y="337.1" transform="rotate(-90 56.7 337.1)">VDD</text>
<text x="442.5" y="336.1">SCL</text>
<text x="442.5" y="341.2">SDA</text>
<text x="450.4" y="337.1" transform="rotate(-90 450.4 337.1)">VDD</text>
<text x="48.8" y="343.8">AIN1</text>
<text x="48.8" y="346.3">AIN2</text>
<text x="59.2" y="346.3">SDA</text>
<text x="59.3" y="343.8">SCL</text>
<text x="93.5" y="347.2">100nF</text>
<text x="163.7" y="347.2">1M</text>
<text x="200.2" y="347.2">100nF</text>
<text x="274.4" y="347.2">100k</text>
<text x="309.4" y="347.2">100nF</text>
<text x="450.4" y="342.4" transform="rotate(-90 450.4 342.4)">VSS</text>
<text x="474.5" y="347.2">100nF</text>
<text x="48.8" y="348.8">AIN3</text>
<text x="56.7" y="350" transform="rotate(-90 56.7 350)">GND</text>
<text x="57.9" y="348.8">ADDR</text>
<text x="440.8" y="353.6">SHT40-AD1B</text>
<text x="48.8" y="361.2">ADS1115IDGSR</text>
<text x="25.7" y="393.1">PWR_FLAG</text>
<text x="51.1" y="393.1">PWR_FLAG</text>
</g>
<g font-size="1.8" fill="#0f0f0f">
<text x="524.4" y="29.2">Q1</text>
<text x="63.5" y="35.2">VBUS</text>
<text x="333.9" y="30.4">R4</text>
<text x="367" y="30.4">R5</text>
<text x="483.6" y="35.2">GND</text>
<text x="63.5" y="40.3">CC1</text>
<text x="88.6" y="36.8" transform="rotate(-90 88.6 36.8)">CC1</text>
<text x="111.4" y="36.8" transform="rotate(-90 111.4 36.8)">CC2</text>
<text x="129.6" y="40.3">USB_DN 1</text>
<text x="142" y="37.5" transform="rotate(-90 142 37.5)">5 VBUS</text>
<text x="145.3" y="40.4">6 USB_DN</text>
<text x="173.7" y="40.3">GND15</text>
<text x="190.2" y="38.1" transform="rotate(-90 190.2 38.1)">13 VBUS</text>
<text x="200.6" y="40.4">10 VSYS</text>
<text x="230.8" y="36.8" transform="rotate(-90 230.8 36.8)">VBUS</text>
<text x="256.2" y="36.8" transform="rotate(-90 256.2 36.8)">VSYS</text>
<text x="281.6" y="36.8" transform="rotate(-90 281.6 36.8)">VBAT</text>
<text x="307" y="36.8" transform="rotate(-90 307 36.8)">BQ_TS</text>
<text x="334.9" y="36.8" transform="rotate(-90 334.9 36.8)">BQ_ILIM</text>
<text x="368" y="36.8" transform="rotate(-90 368 36.8)">BQ_ISET</text>
<text x="395.9" y="36.8" transform="rotate(-90 395.9 36.8)">+3V3</text>
<text x="426.4" y="36.8" transform="rotate(-90 426.4 36.8)">+3V3</text>
<text x="456.9" y="36.8" transform="rotate(-90 456.9 36.8)">VBUS</text>
<text x="478.7" y="37.8">BAT_CELL</text>
<text x="516.6" y="40.3">GND 1</text>
<text x="528.1" y="37.5" transform="rotate(-90 528.1 37.5)">3 BAT_CELL</text>
<text x="63.5" y="42.8">CC2</text>
<text x="63.5" y="47.9">USB_DN</text>
<text x="129.6" y="42.8">USB_DP 3</text>
<text x="145.3" y="42.9">4 USB_DP</text>
<text x="173.7" y="45.4">GND 4</text>
<text x="63.5" y="50.5">USB_DN</text>
<text x="63.5" y="53">USB_DP</text>
<text x="88.6" y="48.5" transform="rotate(-90 88.6 48.5)">GND</text>
<text x="111.4" y="48.5" transform="rotate(-90 111.4 48.5)">GND</text>
<text x="141.9" y="52.3" transform="rotate(-90 141.9 52.3)">GND 2</text>
<text x="170.3" y="50.5">BQ_EN1</text>
<text x="173.7" y="53">GND 5</text>
<text x="201.2" y="48">2 VBAT</text>
<text x="201.2" y="53.1">1 BQ_TS</text>
<text x="230.8" y="48.5" transform="rotate(-90 230.8 48.5)">GND</text>
<text x="256.2" y="48.5" transform="rotate(-90 256.2 48.5)">GND</text>
<text x="281.6" y="48.5" transform="rotate(-90 281.6 48.5)">GND</text>
<text x="307" y="48.5" transform="rotate(-90 307 48.5)">GND</text>
<text x="334.9" y="48.5" transform="rotate(-90 334.9 48.5)">GND</text>
<text x="368" y="48.5" transform="rotate(-90 368 48.5)">GND</text>
<text x="395.9" y="50.8" transform="rotate(-90 395.9 50.8)">CHG_N</text>
<text x="424.9" y="52.6">10k</text>
<text x="426.4" y="53.4" transform="rotate(-90 426.4 53.4)">PGOOD_N</text>
<text x="454.8" y="52.6">100k</text>
<text x="456.9" y="51.9" transform="rotate(-90 456.9 51.9)">BQ_EN1</text>
<text x="528" y="50.3" transform="rotate(-90 528 50.3)">VBAT 2</text>
<text x="63.5" y="55.5">USB_DP</text>
<text x="170.3" y="58.1">BQ_ILIM 12</text>
<text x="201.2" y="58.2">7 PGOOD_N</text>
<text x="170.1" y="60.6">BQ_ISET16</text>
<text x="201.2" y="60.7">9 CHG_N</text>
<text x="190.2" y="70.1" transform="rotate(-90 190.2 70.1)">GND 8</text>
<text x="40.3" y="77.7" transform="rotate(-90 40.3 77.7)">GND</text>
<text x="47.9" y="77.7" transform="rotate(-90 47.9 77.7)">GND</text>
<text x="76.8" y="88.8">R27</text>
<text x="78.4" y="95.3" transform="rotate(-90 78.4 95.3)">PWR_EN</text>
<text x="33" y="98.7">PWR_EN 2</text>
<text x="48.8" y="96.3">1 VSYS</text>
<text x="78.4" y="106.9" transform="rotate(-90 78.4 106.9)">GND</text>
<text x="222.2" y="134.6">C6</text>
<text x="252.7" y="134.6">C7</text>
<text x="285.7" y="134.6">R8</text>
<text x="318.7" y="134.6">R9</text>
<text x="351.1" y="134.6">R10</text>
<text x="33" y="141.9">PWR_EN 3</text>
<text x="35.8" y="139.4">VSYS 1</text>
<text x="53.9" y="139.4">5 +3V3</text>
<text x="83.5" y="141" transform="rotate(-90 83.5 141)">+3V3</text>
<text x="107" y="139.4">VSYS 3</text>
<text x="130.1" y="139.4">5 BOOST_SW</text>
<text x="130.1" y="142">6 +5V_HTR</text>
<text x="164.8" y="141" transform="rotate(-90 164.8 141)">VSYS</text>
<text x="195.2" y="141" transform="rotate(-90 195.2 141)">VSYS</text>
<text x="223.2" y="141" transform="rotate(-90 223.2 141)">+5V_HTR</text>
<text x="253.7" y="141" transform="rotate(-90 253.7 141)">+5V_HTR</text>
<text x="286.7" y="141" transform="rotate(-90 286.7 141)">+5V_HTR</text>
<text x="319.7" y="141" transform="rotate(-90 319.7 141)">BOOST_FB</text>
<text x="352.7" y="141" transform="rotate(-90 352.7 141)">HTR_EN</text>
<text x="378.1" y="141" transform="rotate(-90 378.1 141)">VSYS</text>
<text x="104.5" y="144.4">HTR_EN 2</text>
<text x="130.1" y="144.5">1 BOOST_FB</text>
<text x="47.9" y="153.9" transform="rotate(-90 47.9 153.9)">GND 2</text>
<text x="83.5" y="152.7" transform="rotate(-90 83.5 152.7)">GND</text>
<text x="121.6" y="153.9" transform="rotate(-90 121.6 153.9)">GND 4</text>
<text x="195.2" y="152.7" transform="rotate(-90 195.2 152.7)">GND</text>
<text x="223.2" y="152.7" transform="rotate(-90 223.2 152.7)">GND</text>
<text x="253.7" y="152.7" transform="rotate(-90 253.7 152.7)">GND</text>
<text x="319.7" y="152.7" transform="rotate(-90 319.7 152.7)">GND</text>
<text x="352.7" y="152.7" transform="rotate(-90 352.7 152.7)">GND</text>
<text x="378.1" y="152.7" transform="rotate(-90 378.1 152.7)">GND</text>
<text x="163.2" y="156.7">1uH</text>
<text x="164.8" y="158.5" transform="rotate(-90 164.8 158.5)">BOOST_SW</text>
<text x="284.6" y="156.7">732k</text>
<text x="286.7" y="158.2" transform="rotate(-90 286.7 158.2)">BOOST_FB</text>
<text x="178.4" y="180.3">C10</text>
<text x="55.6" y="189.9" transform="rotate(-90 55.6 189.9)">3 +3V3</text>
<text x="98.7" y="186.7" transform="rotate(-90 98.7 186.7)">+3V3</text>
<text x="124.1" y="186.7" transform="rotate(-90 124.1 186.7)">+3V3</text>
<text x="152.1" y="186.7" transform="rotate(-90 152.1 186.7)">+3V3</text>
<text x="180" y="186.7" transform="rotate(-90 180 186.7)">ESP_EN</text>
<text x="207.9" y="186.7" transform="rotate(-90 207.9 186.7)">+3V3</text>
<text x="228.9" y="187.6">ESP_EN</text>
<text x="246.4" y="187.6">GND</text>
<text x="266.7" y="187.6">BOOT</text>
<text x="281.9" y="187.6">GND</text>
<text x="317.2" y="189.9" transform="rotate(-90 317.2 189.9)">4 +3V3</text>
<text x="352.7" y="186.7" transform="rotate(-90 352.7 186.7)">+3V3</text>
<text x="33.4" y="192.7">ESP_EN45</text>
<text x="35.5" y="197.8">BOOT 4</text>
<text x="68.5" y="192.8">39 TXD0</text>
<text x="68.5" y="195.3">40 RXD0</text>
<text x="302.1" y="195.2">LED_DIN 3</text>
<text x="378.1" y="192.8" transform="rotate(-90 378.1 192.8)">TXD0</text>
<text x="403.5" y="193.1" transform="rotate(-90 403.5 193.1)">RXD0</text>
<text x="426.4" y="192" transform="rotate(-90 426.4 192)">GND</text>
<text x="451.8" y="193.2" transform="rotate(-90 451.8 193.2)">+3V3</text>
<text x="474.6" y="192.6" transform="rotate(-90 474.6 192.6)">VBAT</text>
<text x="502.6" y="196.6" transform="rotate(-90 502.6 196.6)">+5V_HTR</text>
<text x="33.3" y="200.3">CH4_FB 5</text>
<text x="33.5" y="202.9">LPG_FB 6</text>
<text x="68.5" y="200.4">23 USB_DN</text>
<text x="68.5" y="202.9">24 USB_DP</text>
<text x="98.7" y="198.4" transform="rotate(-90 98.7 198.4)">GND</text>
<text x="124.1" y="198.4" transform="rotate(-90 124.1 198.4)">GND</text>
<text x="150.6" y="202.4">10k</text>
<text x="152.1" y="201.6" transform="rotate(-90 152.1 201.6)">ESP_EN</text>
<text x="180" y="198.4" transform="rotate(-90 180 198.4)">GND</text>
<text x="207.9" y="199.4" transform="rotate(-90 207.9 199.4)">BOOT</text>
<text x="352.7" y="198.4" transform="rotate(-90 352.7 198.4)">GND</text>
<text x="317.2" y="207.3" transform="rotate(-90 317.2 207.3)">GND 2</text>
<text x="31.7" y="213">PGOOD_N10</text>
<text x="33.4" y="215.6">HTR_EN11</text>
<text x="34.3" y="210.5">CHG_N 9</text>
<text x="32.8" y="218.1">I2C_SDA 12</text>
<text x="32.9" y="220.6">I2C_SCL 13</text>
<text x="32.3" y="223.2">ADS_RDY14</text>
<text x="68.5" y="223.3">34 LED_DIN</text>
<text x="55.5" y="253" transform="rotate(-90 55.5 253)">GND</text>
<text x="92" y="279.3">R20</text>
<text x="122.5" y="279.3">R21</text>
<text x="155.5" y="279.3">C20</text>
<text x="186" y="279.3">R22</text>
<text x="269.8" y="279.3">R23</text>
<text x="300.3" y="279.3">R24</text>
<text x="330.8" y="279.3">C23</text>
<text x="363.8" y="279.3">R25</text>
<text x="32" y="286.7">+5V_HTR</text>
<text x="59" y="286.8">3 +5V_HTR</text>
<text x="93.6" y="285.8" transform="rotate(-90 93.6 285.8)">CH4_RL</text>
<text x="124.1" y="285.8" transform="rotate(-90 124.1 285.8)">CH4_TAP</text>
<text x="157.1" y="285.8" transform="rotate(-90 157.1 285.8)">CH4_TAP</text>
<text x="187.6" y="285.8" transform="rotate(-90 187.6 285.8)">CH4_TAP</text>
<text x="209.8" y="286.7">+5V_HTR</text>
<text x="236.8" y="286.8">3 +5V_HTR</text>
<text x="271.4" y="285.8" transform="rotate(-90 271.4 285.8)">LPG_RL</text>
<text x="301.9" y="285.8" transform="rotate(-90 301.9 285.8)">LPG_TAP</text>
<text x="332.4" y="285.8" transform="rotate(-90 332.4 285.8)">LPG_TAP</text>
<text x="365.4" y="285.8" transform="rotate(-90 365.4 285.8)">LPG_TAP</text>
<text x="36.6" y="291.8">GND 4</text>
<text x="59" y="291.8">2 CH4_RL</text>
<text x="214.4" y="291.8">GND 4</text>
<text x="236.8" y="291.8">2 LPG_RL</text>
<text x="124.1" y="297.4" transform="rotate(-90 124.1 297.4)">GND</text>
<text x="157.1" y="297.4" transform="rotate(-90 157.1 297.4)">GND</text>
<text x="301.9" y="297.4" transform="rotate(-90 301.9 297.4)">GND</text>
<text x="332.4" y="297.4" transform="rotate(-90 332.4 297.4)">GND</text>
<text x="92.2" y="301.5">20k</text>
<text x="93.6" y="301.7" transform="rotate(-90 93.6 301.7)">CH4_TAP</text>
<text x="186.7" y="301.5">1k</text>
<text x="187.6" y="300.7" transform="rotate(-90 187.6 300.7)">CH4_FB</text>
<text x="270" y="301.5">20k</text>
<text x="271.4" y="301.4" transform="rotate(-90 271.4 301.4)">LPG_TAP</text>
<text x="365.4" y="300.5" transform="rotate(-90 365.4 300.5)">LPG_FB</text>
<text x="54.5" y="326.3">U6</text>
<text x="163.2" y="325.1">R14</text>
<text x="201.3" y="325.1">C13</text>
<text x="239.4" y="325.1">R15</text>
<text x="274.9" y="325.1">R16</text>
<text x="310.5" y="325.1">C14</text>
<text x="55.6" y="332.2" transform="rotate(-90 55.6 332.2)">8 +3V3</text>
<text x="96.2" y="331.5" transform="rotate(-90 96.2 331.5)">+3V3</text>
<text x="126.7" y="331.5" transform="rotate(-90 126.7 331.5)">VBAT</text>
<text x="164.8" y="331.5" transform="rotate(-90 164.8 331.5)">VBAT_SENSE</text>
<text x="202.9" y="331.5" transform="rotate(-90 202.9 331.5)">VBAT_SENSE</text>
<text x="241" y="331.5" transform="rotate(-90 241 331.5)">+5V_HTR</text>
<text x="276.5" y="331.5" transform="rotate(-90 276.5 331.5)">HTR_SENSE</text>
<text x="312.1" y="331.5" transform="rotate(-90 312.1 331.5)">HTR_SENSE</text>
<text x="345.1" y="331.5" transform="rotate(-90 345.1 331.5)">+3V3</text>
<text x="378.1" y="331.5" transform="rotate(-90 378.1 331.5)">+3V3</text>
<text x="408.6" y="331.5" transform="rotate(-90 408.6 331.5)">+3V3</text>
<text x="431.7" y="334.9">I2C_SCL 2</text>
<text x="449.3" y="332.2" transform="rotate(-90 449.3 332.2)">3 +3V3</text>
<text x="477.2" y="331.5" transform="rotate(-90 477.2 331.5)">+3V3</text>
<text x="37.4" y="340">CH4_TAP 4</text>
<text x="64.1" y="337.6">2 ADS_RDY</text>
<text x="431.6" y="340">I2C_SDA 1</text>
<text x="34.1" y="345.1">VBAT_SENSE 6</text>
<text x="34.9" y="347.6">HTR_SENSE 7</text>
<text x="37.7" y="342.6">LPG_TAP 5</text>
<text x="63.5" y="342.6">10 I2C_SCL</text>
<text x="64.1" y="345.2">9 I2C_SDA</text>
<text x="64.1" y="347.7">1 GND</text>
<text x="96.2" y="343.2" transform="rotate(-90 96.2 343.2)">GND</text>
<text x="125.6" y="347.2">1M</text>
<text x="164.8" y="343.2" transform="rotate(-90 164.8 343.2)">GND</text>
<text x="202.9" y="343.2" transform="rotate(-90 202.9 343.2)">GND</text>
<text x="238.9" y="347.2">100k</text>
<text x="276.5" y="343.2" transform="rotate(-90 276.5 343.2)">GND</text>
<text x="312.1" y="343.2" transform="rotate(-90 312.1 343.2)">GND</text>
<text x="343.3" y="347.2">4.7k</text>
<text x="345.1" y="346.9" transform="rotate(-90 345.1 346.9)">I2C_SDA</text>
<text x="376.3" y="347.2">4.7k</text>
<text x="378.1" y="346.9" transform="rotate(-90 378.1 346.9)">I2C_SCL</text>
<text x="407.1" y="347.2">10k</text>
<text x="408.6" y="347.5" transform="rotate(-90 408.6 347.5)">ADS_RDY</text>
<text x="477.2" y="343.2" transform="rotate(-90 477.2 343.2)">GND</text>
<text x="126.7" y="350.7" transform="rotate(-90 126.7 350.7)">VBAT_SENSE</text>
<text x="241" y="349.9" transform="rotate(-90 241 349.9)">HTR_SENSE</text>
<text x="449.2" y="349.5" transform="rotate(-90 449.2 349.5)">GND 4</text>
<text x="55.5" y="357.1" transform="rotate(-90 55.5 357.1)">GND 3</text>
<text x="30.1" y="400.3" transform="rotate(-90 30.1 400.3)">GND</text>
<text x="55.5" y="401.3" transform="rotate(-90 55.5 401.3)">VBUS</text>
</g>
<g font-size="1.8" fill="#a90000">
<text x="59.7" y="35.3">A4</text>
<text x="488.9" y="35.3">1</text>
<text x="59.7" y="40.4">A5</text>
<text x="488.9" y="37.8">2</text>
<text x="59.6" y="42.9">B5</text>
<text x="59.6" y="50.5">B7</text>
<text x="59.7" y="48">A7</text>
<text x="59.7" y="53.1">A6</text>
<text x="177.8" y="48">14</text>
<text x="178.4" y="50.5">6</text>
<text x="59.6" y="55.6">B6</text>
<text x="59.6" y="65.8">B8</text>
<text x="59.7" y="63.2">A8</text>
<text x="196.1" y="61.8">~{CHG}</text>
<text x="40.4" y="72.4" transform="rotate(-90 40.4 72.4)">S1</text>
<text x="48" y="72.4" transform="rotate(-90 48 72.4)">A1</text>
<text x="48.8" y="101.3">3</text>
<text x="323.1" y="195.3">1</text>
<text x="41.2" y="205.5">7</text>
<text x="41.2" y="208">8</text>
<text x="68.5" y="205.5">25</text>
<text x="68.5" y="208">26</text>
<text x="68.5" y="210.6">28</text>
<text x="68.5" y="213.1">29</text>
<text x="68.5" y="215.6">31</text>
<text x="68.5" y="218.2">32</text>
<text x="68.5" y="220.7">33</text>
<text x="40.6" y="225.8">15</text>
<text x="68.5" y="225.8">35</text>
<text x="40.6" y="228.3">16</text>
<text x="40.6" y="230.9">17</text>
<text x="40.6" y="233.4">18</text>
<text x="68.5" y="228.3">36</text>
<text x="68.5" y="230.9">37</text>
<text x="68.5" y="233.4">38</text>
<text x="40.6" y="236">19</text>
<text x="40.6" y="238.5">20</text>
<text x="68.5" y="236">41</text>
<text x="68.5" y="238.5">44</text>
<text x="40.6" y="241">21</text>
<text x="40.6" y="243.6">22</text>
<text x="68.5" y="241">27</text>
<text x="68.5" y="243.6">30</text>
<text x="55.5" y="253" transform="rotate(-90 55.5 253)">GND 1</text>
<text x="41.2" y="286.8">1</text>
<text x="219" y="286.8">1</text>
</g>
<text font-size="1.8" fill="#939391" x="364.5" y="301.5">1k</text>
<text font-size="1.1" fill="#840000" x="318.5" y="200.4">RGB</text>
</svg>
